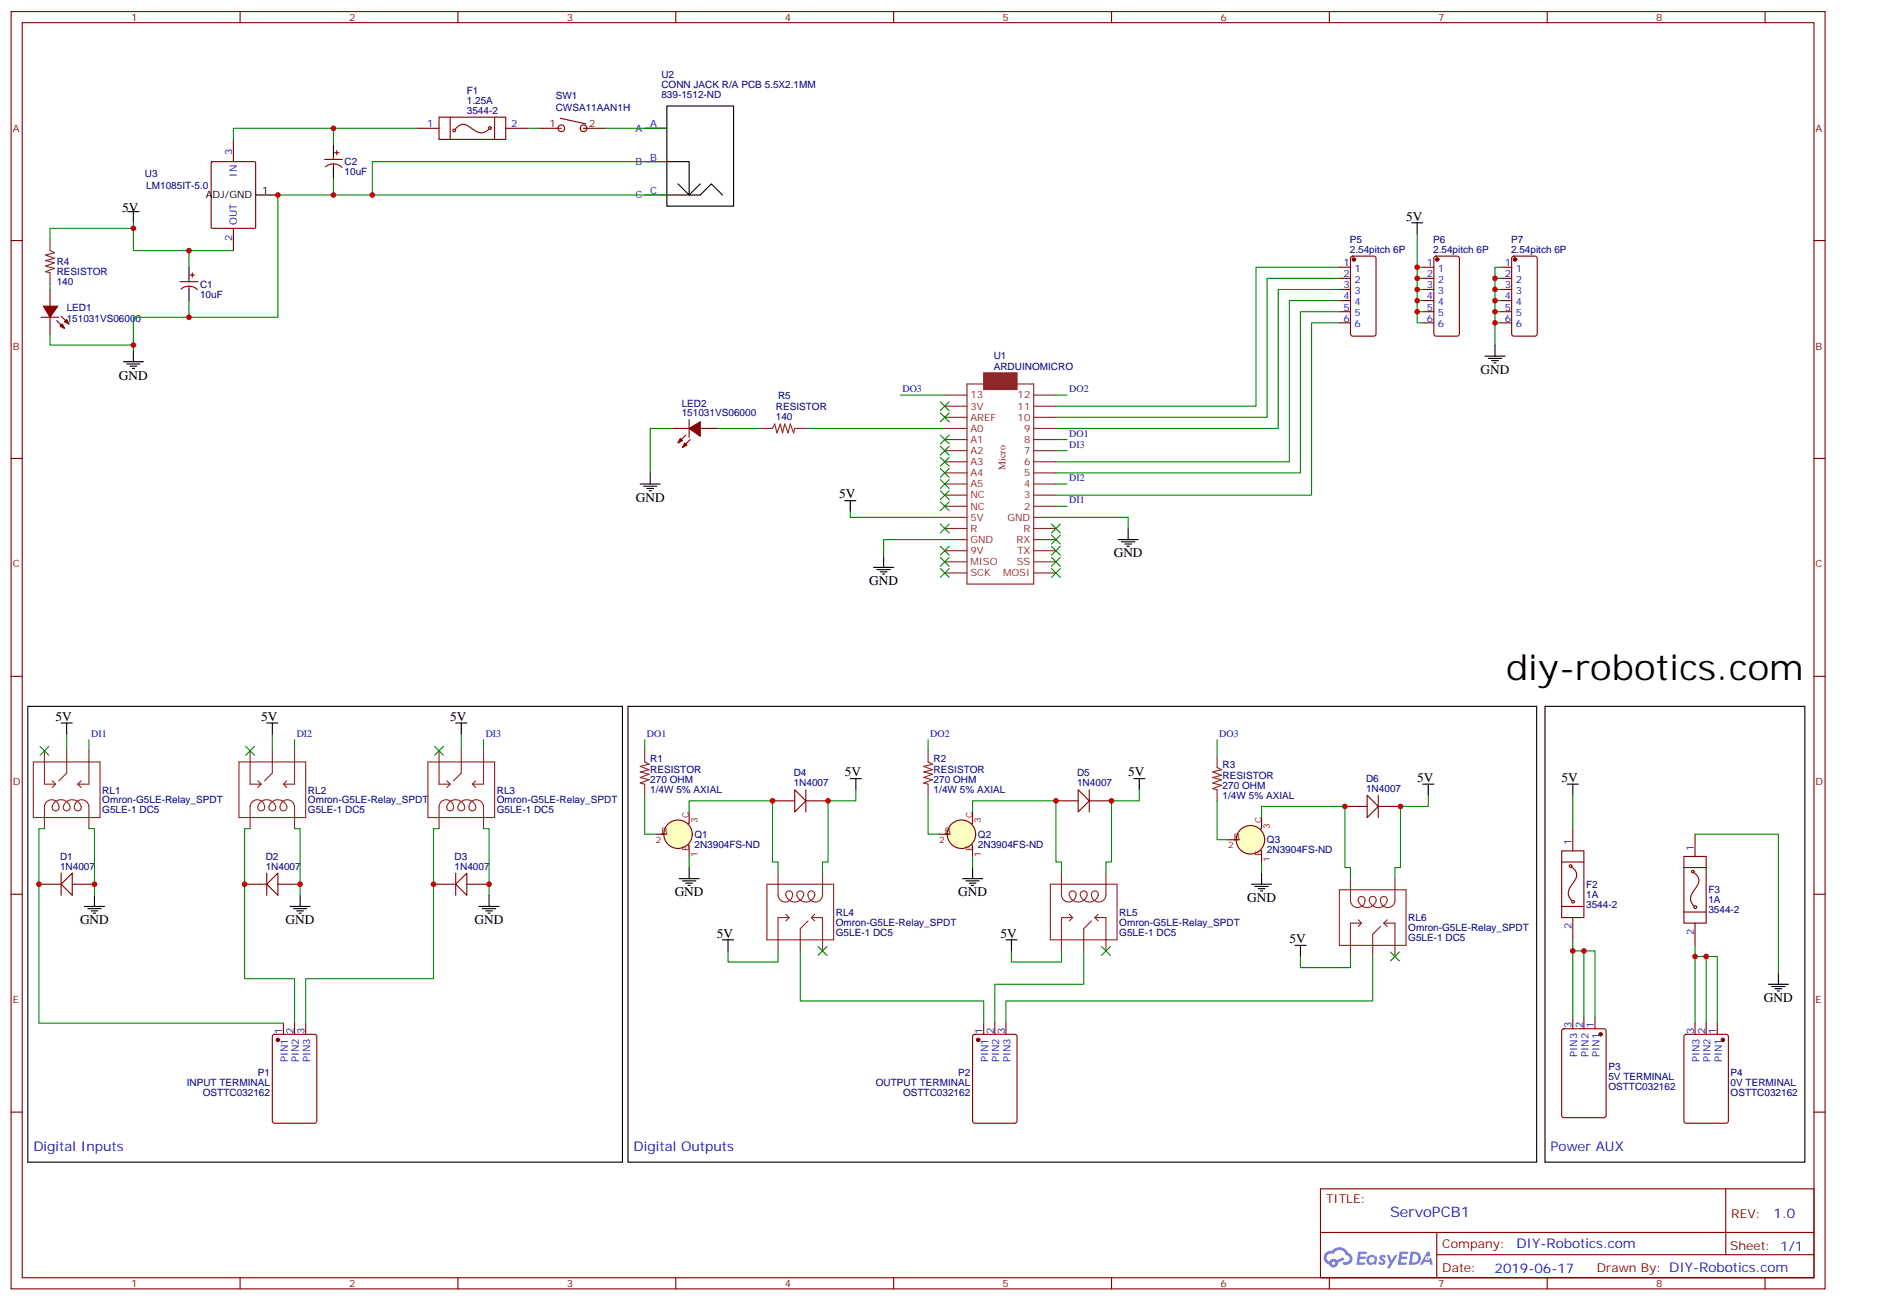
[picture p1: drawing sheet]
<svg xmlns="http://www.w3.org/2000/svg" width="600mm" height="413mm" viewBox="0 0 600 413" stroke-linecap="round" stroke-linejoin="round" font-family="sans-serif">
<path d="M8.8 224.2h188.8v144.6h-188.8zM199.3 224.2h288.4v144.6h-288.4zM490.4 224.2h82.4v144.6h-82.4z" fill="none" stroke="#000" stroke-width=".35"/>
<g fill="none" stroke="#870000" stroke-width=".35">
<path d="M3.5 3.7h575.8v405.3h-575.8zM7.1 7.2h568.6v398.3h-568.6zM76.2 3.7v3.5M145.3 3.7v3.5M214.5 3.7v3.5M283.6 3.7v3.5M352.8 3.7v3.5M421.9 3.7v3.5M491.1 3.7v3.5M560.2 3.7v3.5M3.5 76.3h3.6M575.7 76.3h3.6"/>
<path d="M3.5 145.5h3.6M575.7 145.5h3.6M3.5 214.6h3.6M575.7 214.6h3.6M3.5 283.8h3.6M575.7 283.8h3.6M3.5 352.9h3.6M575.7 352.9h3.6M419.1 377.3h156.6v28.2h-156.6zM547.7 377.3v20.9M419.1 391.1h156.5M456 398.2h119.6"/>
<path d="M456 391.1v14.1M76.2 405.5v3.5M145.3 405.5v3.5M214.5 405.5v3.5M283.6 405.5v3.5M352.8 405.5v3.5M421.9 405.5v3.5M491.1 405.5v3.5M560.2 405.5v3.5"/>
</g>
<g fill="#5487ff">
<path d="M438.1 398.4a1.22 1.22 0 0 1 1.7 .3l-.4 .6a.47 .47 0 0 0-.3-.4 .47 .47 0 0 0-.5 .2l.1 .2a1.14 1.14 0 0 1 .8 1.7 1.14 1.14 0 0 1-1.9 0l-.2-.2 .5-.5 .7 .4a.29 .29 0 0 0 .3-.2 .29 .29 0 0 0-.2-.4 1.04 1.04 0 0 1-.6-1.7z"/>
<path d="M431.1 397.2h2.3l.4 .2-.2 .5h-1.8l-.1 .9h1.5l.3 .4-.3 .3h-1.6l-.2 1.1 1.7 .1 .2 .3-.2 .3h-2.6z"/>
<path d="M444.2 397.2l2.7 .2-.1 .5h-1.8l-.2 .9h1.6l.3 .4-.4 .3h-1.6l-.1 1.1 1.7 .1 .2 .3-.2 .3h-2.7z"/>
<path d="M453 397.2h.7l.3 1.2-.6 .4a.69 .69 0 0 0-1 .2 .69 .69 0 0 0 .4 1 .69 .69 0 0 0 .9-.6l.5-.3 .6 2.2h-.8l-.3-.8h-1.7l-.5 .8h-.8z"/>
<path d="M440.2 398.3h.8l.6 1.8 1.1-1.8h.9l-2.6 4.2h-.8l.9-1.6z"/>
<path d="M447.8 397.2l-.6 4.1h1.3a2.11 2.11 0 0 0 2.5-2.1 2.11 2.11 0 0 0-2.5-2zM448.5 397.9a1.43 1.43 0 0 1 1.6 1.6 1.43 1.43 0 0 1-2 1.1z"/>
<path d="M434.1 398.8a1.54 1.54 0 0 0-.1 2.2 1.54 1.54 0 0 0 2.1 .1l.7 .2 .3-2.3-.6-.2a1.49 1.49 0 0 0-2.4 0zM434.3 399.8a.95 .95 0 0 1 1.9 0 .95 .95 0 0 1-1.9 0z"/>
<path d="M420.8 397.6a2.18 2.18 0 0 0 1.1 3.7 1.44 1.44 0 0 0 1.6 .9 1.44 1.44 0 0 0 1.2-1.5l2-1-.5-.7-1.9 .9a1.47 1.47 0 0 0-2.4 .5 1.39 1.39 0 0 1-.7-2 1.39 1.39 0 0 1 2-.4 2.12 2.12 0 0 1 2.2-1.3 2.12 2.12 0 0 1 1.9 1.7 1.14 1.14 0 0 1 1 1.4 1.14 1.14 0 0 1-1.6 .7 .43 .43 0 0 0-.5 .4 .43 .43 0 0 0 .4 .5 1.98 1.98 0 0 0 2.5-1.3 1.98 1.98 0 0 0-1.2-2.5 3.1 3.1 0 0 0-5.3-.7l-.9 .1zM422.7 400.9a.55 .55 0 0 1 1.1 0 .55 .55 0 0 1-1.1 0z"/>
<circle cx="453" cy="399.3" r=".26"/>
</g>
<path d="M312.2 118.3h10.6v5.3h-10.6z" fill="#8c2424" stroke="#8c2424" stroke-width=".35"/>
<g fill="none" stroke="#8c2424" stroke-width=".35">
<path d="M299.9 125.4h7M299.9 128.9h7M299.9 132.4h7M299.9 136h7M299.9 139.5h7M306.9 121.8h21.2v63.5h-21.2zM328.1 125.4h7M328.1 128.9h7M328.1 132.4h7M328.1 136h7M328.1 139.5h7M299.9 143h7"/>
<path d="M299.9 146.5h7M299.9 150.1h7M299.9 153.6h7M299.9 157.1h7M328.1 143h7M328.1 146.5h7M328.1 150.1h7M328.1 153.6h7M328.1 157.1h7M299.9 160.7h7M299.9 164.2h7M299.9 167.7h7"/>
<path d="M299.9 171.2h7M299.9 174.8h7M299.9 178.3h7M328.1 160.7h7M328.1 164.2h7M328.1 167.7h7M328.1 171.2h7M328.1 174.8h7M328.1 178.3h7M299.9 181.8h7M328.1 181.8h7M14.1 238.3v10.5h3.5"/>
<path d="M21.2 238.3v7l-2.5 2.5M28.2 238.3v10.5h-3.5M79.4 238.3v10.5h3.5M86.4 238.3v7l-2.4 2.5M93.5 238.3v10.5h-3.5M139.3 238.3v10.5h3.6M146.4 238.3v7l-2.5 2.5M153.5 238.3v10.5h-3.6M10.6 241.8h21.1v17.6h-21.1zM16.6 247.8l1 1M17.6 248.8l-1 1.1M24.7 248.8l1.1 1.1"/>
<path d="M25.8 247.8l-1.1 1M75.8 241.8h21.2v17.6h-21.2zM81.8 247.8l1.1 1M82.9 248.8l-1.1 1.1M90 248.8l1 1.1M91 247.8l-1 1M135.8 241.8h21.2v17.6h-21.2zM141.8 247.8l1.1 1M142.9 248.8l-1.1 1.1M149.9 248.8l1.1 1.1M151 247.8l-1.1 1M14.1 263v-7.1a2.29 2.29 0 0 1 2.8-2.1 2.29 2.29 0 0 1 1.6 3.1 1.14 1.14 0 0 1-1.6 .2 1.14 1.14 0 0 1-.1-1.7 2.86 2.86 0 0 1 3.1-1.6 2.86 2.86 0 0 1 2.3 2.7 1.13 1.13 0 0 1-1.6 .7 1.13 1.13 0 0 1-.3-1.8 2.87 2.87 0 0 1 3.2-1.6 2.87 2.87 0 0 1 2.3 2.7 1.18 1.18 0 0 1-1.8 .6 1.18 1.18 0 0 1-.3-1.7 2.3 2.3 0 0 1 2.5-1.6 2.3 2.3 0 0 1 2 2.1v7.1"/>
<path d="M79.4 263v-7.1a2.29 2.29 0 0 1 2.7-2.1 2.29 2.29 0 0 1 1.7 3.1 1.14 1.14 0 0 1-1.6 .2 1.14 1.14 0 0 1-.2-1.7 2.86 2.86 0 0 1 3.2-1.6 2.86 2.86 0 0 1 2.3 2.7 1.13 1.13 0 0 1-1.6 .7 1.13 1.13 0 0 1-.3-1.8 2.87 2.87 0 0 1 3.1-1.6 2.87 2.87 0 0 1 2.3 2.7 1.18 1.18 0 0 1-1.7 .6 1.18 1.18 0 0 1-.3-1.7 2.3 2.3 0 0 1 2.5-1.6 2.3 2.3 0 0 1 2 2.1v7.1M139.3 263v-7.1a2.29 2.29 0 0 1 2.8-2.1 2.29 2.29 0 0 1 1.7 3.1 1.14 1.14 0 0 1-1.6 .2 1.14 1.14 0 0 1-.2-1.7 2.86 2.86 0 0 1 3.2-1.6 2.86 2.86 0 0 1 2.3 2.7 1.13 1.13 0 0 1-1.7 .7 1.13 1.13 0 0 1-.3-1.8 2.87 2.87 0 0 1 3.2-1.6 2.87 2.87 0 0 1 2.3 2.7 1.18 1.18 0 0 1-1.7 .6 1.18 1.18 0 0 1-.3-1.7 2.3 2.3 0 0 1 2.4-1.6 2.3 2.3 0 0 1 2.1 2.1v7.1M246.9 277.1v7a2.28 2.28 0 0 0 2.8 2.1 2.28 2.28 0 0 0 1.7-3.1 1.1 1.1 0 0 0-1.4-.3 1.1 1.1 0 0 0-.6 1.3 2.86 2.86 0 0 0 3.1 2.1 2.86 2.86 0 0 0 2.5-2.8 1.1 1.1 0 0 0-1.3-.6 1.1 1.1 0 0 0-.8 1.3 2.86 2.86 0 0 0 3.2 2.2 2.86 2.86 0 0 0 2.5-2.9 1.19 1.19 0 0 0-1.8-.5 1.19 1.19 0 0 0-.2 1.8 2.3 2.3 0 0 0 2.5 1.5 2.3 2.3 0 0 0 2-2.1v-7M243.4 280.6h21.2v17.6h-21.2zM249.4 290.1l1.1 1.1M250.5 291.2h-3.6v10.6M250.5 291.2l-1.1 1M256.5 292.2l-2.5 2.5v7.1M257.5 291.2h3.6v10.6M257.5 291.2l1.1 1M258.6 290.1l-1.1 1.1"/>
</g>
<path d="M84.7 277.1v7" fill="none" stroke="#870000" stroke-width=".35"/>
<path d="M84.7 280.6l3.5-3.5v7z" fill="#fff" stroke="#870000" stroke-width=".35"/>
<path d="M19.4 277.1v7M77.6 280.6h7.1M88.2 280.6h7" fill="none" stroke="#870000" stroke-width=".35"/>
<path d="M19.4 280.6l3.5-3.5v7z" fill="#fff" stroke="#870000" stroke-width=".35"/>
<path d="M144.6 277.1v7M12.3 280.6h7.1M22.9 280.6h7.1" fill="none" stroke="#870000" stroke-width=".35"/>
<path d="M144.6 280.6l3.6-3.5v7z" fill="#fff" stroke="#870000" stroke-width=".35"/>
<path d="M255.8 250.6v7.1M137.6 280.6h7M148.2 280.6h7" fill="none" stroke="#870000" stroke-width=".35"/>
<path d="M252.2 250.6l3.6 3.5-3.6 3.6z" fill="#fff" stroke="#870000" stroke-width=".35"/>
<path d="M245.2 254.1h7M255.8 254.1h7M86.7 328.4l.4-.2h12.7l.7 .5v27l-.4 .7h-13l-.6-.4-.1-27.1zM90 324.7v3.5M93.5 324.7v3.5M97 324.7v3.5M308.9 328.4l.5-.2h12.7l.6 .5 .1 27-.5 .7h-12.9l-.7-.4v-27.1zM312.2 324.7v3.5M315.7 324.7v3.5M319.3 324.7v3.5" fill="none" stroke="#870000" stroke-width=".35"/>
<g fill="#870000" stroke="#870000" stroke-width=".35">
<circle cx="88.2" cy="330" r=".53"/>
<circle cx="310.4" cy="330" r=".53"/>
</g>
<path d="M209.9 264.7h5.3M215.2 266.5l3.5 1.8M215.2 261.2v7.1M218.7 261.2l-3.5 1.8" fill="none" stroke="#850000" stroke-width=".35"/>
<path d="M217.3 266.5l.7 1.4-1.4 .4z" fill="#850000" stroke="#850000" stroke-width=".35"/>
<circle cx="215.2" cy="264.7" r="4.5" fill="#ffffc2" stroke="#850000" stroke-width=".35"/>
<path d="M218.7 257.7v3.5M208.1 264.7h3.6M218.7 268.3v3.5" fill="none" stroke="#850000" stroke-width=".35"/>
<path d="M204.6 238.3v3.5l1.4 .7-2.8 .7 2.8 1.1-2.8 .7 2.8 .7-2.8 1 2.8 .7-2.8 1.1 1.4 .3v3.6M336.9 277.1v7a2.28 2.28 0 0 0 2.8 2.1 2.28 2.28 0 0 0 1.6-3.1 1.1 1.1 0 0 0-1.4-.3 1.1 1.1 0 0 0-.5 1.3 2.86 2.86 0 0 0 3.1 2.1 2.86 2.86 0 0 0 2.5-2.8 1.1 1.1 0 0 0-1.4-.6 1.1 1.1 0 0 0-.7 1.3 2.86 2.86 0 0 0 3.1 2.2 2.86 2.86 0 0 0 2.5-2.9 1.19 1.19 0 0 0-1.7-.5 1.19 1.19 0 0 0-.2 1.8 2.3 2.3 0 0 0 2.4 1.5 2.3 2.3 0 0 0 2-2.1v-7M333.4 280.6h21.1v17.6h-21.1zM339.4 290.1l1 1.1M340.4 291.2h-3.5v10.6M340.4 291.2l-1 1M346.4 292.2l-2.4 2.5v7.1M347.5 291.2h3.5v10.6M347.5 291.2l1 1M348.5 290.1l-1 1.1" fill="none" stroke="#8c2424" stroke-width=".35"/>
<path d="M345.7 250.6v7.1" fill="none" stroke="#870000" stroke-width=".35"/>
<path d="M342.2 250.6l3.5 3.5-3.5 3.6z" fill="#fff" stroke="#870000" stroke-width=".35"/>
<path d="M335.1 254.1h7.1M345.7 254.1h7.1" fill="none" stroke="#870000" stroke-width=".35"/>
<path d="M299.9 264.7h5.3M305.2 266.5l3.5 1.8M305.2 261.2v7.1M308.7 261.2l-3.5 1.8" fill="none" stroke="#850000" stroke-width=".35"/>
<path d="M307.3 266.5l.7 1.4-1.4 .4z" fill="#850000" stroke="#850000" stroke-width=".35"/>
<circle cx="305.2" cy="264.7" r="4.5" fill="#ffffc2" stroke="#850000" stroke-width=".35"/>
<path d="M308.7 257.7v3.5M298.1 264.7h3.5M308.7 268.3v3.5" fill="none" stroke="#850000" stroke-width=".35"/>
<path d="M294.6 238.3v3.5l1.4 .7-2.8 .7 2.8 1.1-2.8 .7 2.8 .7-2.8 1 2.8 .7-2.8 1.1 1.4 .3v3.6M428.6 278.8v7.1a2.28 2.28 0 0 0 2.8 2.1 2.28 2.28 0 0 0 1.6-3.1 1.1 1.1 0 0 0-1.3-.3 1.1 1.1 0 0 0-.6 1.3 2.86 2.86 0 0 0 3.1 2.1 2.86 2.86 0 0 0 2.5-2.8 1.1 1.1 0 0 0-1.4-.7 1.1 1.1 0 0 0-.7 1.4 2.86 2.86 0 0 0 3.1 2.1 2.86 2.86 0 0 0 2.5-2.8 1.19 1.19 0 0 0-1.7-.5 1.19 1.19 0 0 0-.2 1.8 2.3 2.3 0 0 0 2.5 1.5 2.3 2.3 0 0 0 1.9-2.1v-7.1M425.1 282.4h21.2v17.6h-21.2zM431.1 291.9l1.1 1M432.2 292.9h-3.6v10.6M432.2 292.9l-1.1 1.1M438.1 294l-2.4 2.5v7M439.2 292.9h3.5v10.6M439.2 292.9l1.1 1.1M440.3 291.9l-1.1 1" fill="none" stroke="#8c2424" stroke-width=".35"/>
<path d="M437.4 252.4v7" fill="none" stroke="#870000" stroke-width=".35"/>
<path d="M433.9 252.4l3.5 3.5-3.5 3.5z" fill="#fff" stroke="#870000" stroke-width=".35"/>
<path d="M426.9 255.9h7M437.4 255.9h7.1" fill="none" stroke="#870000" stroke-width=".35"/>
<path d="M391.6 266.5h5.3M396.9 268.3l3.5 1.7M396.9 263v7M400.4 263l-3.5 1.7" fill="none" stroke="#850000" stroke-width=".35"/>
<path d="M399 268.3l.7 1.4-1.4 .3z" fill="#850000" stroke="#850000" stroke-width=".35"/>
<circle cx="396.9" cy="266.5" r="4.5" fill="#ffffc2" stroke="#850000" stroke-width=".35"/>
<path d="M400.4 259.4v3.6M389.8 266.5h3.5M400.4 270v3.5" fill="none" stroke="#850000" stroke-width=".35"/>
<path d="M15.9 76v3.5l1.4 .7-2.8 .7 2.8 1.1-2.8 .7 2.8 .7-2.8 1.1 2.8 .7-2.8 1 1.4 .4v3.5M241.7 136h3.5l.7-1.5 .7 2.9 1-2.9 .8 2.9 .7-2.9 1 2.9 .7-2.9 1.1 2.9 .3-1.4h3.6M386.3 240v3.6l1.4 .7-2.8 .7 2.8 1-2.8 .7 2.8 .7-2.8 1.1 2.8 .7-2.8 1.1 1.4 .3v3.5" fill="none" stroke="#8c2424" stroke-width=".35"/>
<g fill="none" stroke="#870000" stroke-width=".35">
<path d="M139.3 37.2h21.2v7h-21.2zM142.9 37.2v7M157 37.2v7M177.8 37.5l8.1 1.8M67.1 51.5l.3-.2h13.4l.3 .2v20.6l-.2 .3-13.5 .1-.3-.2zM74.1 44.2v7.1M103 50.6h5.7M103.3 53a3.8 3.8 0 0 1 5.2 .1M105.8 49.5v1.1M105.8 52v1.1M106.2 48.5h1.4M106.9 47.8v1.4"/>
<path d="M132.3 40.7h7M144.5 41a3.1 3.1 0 0 1 5.1-.3l.7 .5a3.3 3.3 0 0 0 4.8-.1M160.5 40.7h7.1M171.1 40.7h7.1M185.2 40.7h7.1M204.6 40.7h7.1M204.6 51.3h7.1M74.1 72.5v7M204.6 61.9h7.1M15.9 91.9v5.3M57.1 89.4h5.7M57.4 91.8a3.8 3.8 0 0 1 5.3 .1"/>
<path d="M60 88.3v1.1M60 90.8v1.1M60.3 87.3h1.4M61 86.6v1.4M425.1 84.8h3.5M425.1 88.3h3.5M425.1 91.9h3.5M425.1 95.4h3.5M425.1 98.9h3.5M428.9 81.5l.4-.2h6.7l.7 .4v24.3l-.4 .6-7 .1-.6-.5-.1-24.2zM451.6 84.8h3.5M451.6 88.3h3.5"/>
<path d="M451.6 91.9h3.5M451.6 95.4h3.5M451.6 98.9h3.5M455.3 81.5l.5-.2h6.7l.6 .4 .1 24.3-.5 .6-6.9 .1-.7-.5v-24.2zM476.2 84.8h3.6M476.2 88.3h3.6M476.2 91.9h3.6M476.2 95.4h3.6M476.2 98.9h3.6M480 81.5l.5-.2h6.7l.6 .4 .1 24.3-.5 .6-6.9 .1-.7-.5v-24.2zM13.1 100.7h5.6M15.9 100.7v5.3"/>
<path d="M18 101.7l2.5 2.5M19.4 100.3l2.5 2.5M425.1 102.4h3.5M451.6 102.4h3.5M476.2 102.4h3.6M213.4 136h5.3M217.7 138.1l-2.5 2.4M218.7 133.1v5.7M219.1 139.5l-2.5 2.5M222.2 136h5.3M495.7 270h7v21.2h-7zM495.7 273.5h7"/>
<path d="M498.9 275.2a3.1 3.1 0 0 1 .3 5.1l-.5 .7a3.3 3.3 0 0 0 .1 4.7M499.2 263v7M534.5 271.8h7v21.1h-7zM534.5 275.3h7M537.7 276.9a3.1 3.1 0 0 1 .3 5.1l-.5 .7a3.3 3.3 0 0 0 .1 4.8M538 264.7v7.1M495.7 287.7h7M499.2 291.2v7M534.5 289.4h7M538 292.9v7.1M495.9 326.7l.5-.2h12.7l.6 .4 .1 27.1-.5 .6-12.9 .1-.7-.5v-27zM499.2 322.9v3.6"/>
<path d="M502.7 322.9v3.6M506.2 322.9v3.6M534.7 328.4l.5-.2h12.7l.6 .5 .1 27-.5 .7h-12.9l-.7-.4v-27.1zM538 324.7v3.5M541.5 324.7v3.5M545 324.7v3.5"/>
<circle cx="144.2" cy="41.4" r=".42"/>
<circle cx="155.4" cy="40.6" r=".44"/>
<circle cx="178.2" cy="40.7" r="1.06"/>
<circle cx="185.2" cy="40.7" r="1.06"/>
<circle cx="498.5" cy="274.8" r=".42"/>
<circle cx="537.3" cy="276.6" r=".42"/>
<circle cx="499.3" cy="286.1" r=".44"/>
<circle cx="538.1" cy="287.9" r=".44"/>
</g>
<g fill="#870000" stroke="#870000" stroke-width=".35">
<path d="M19.8 102.8l.7 1.4-1.5-.7z"/>
<path d="M21.2 101.4l.7 1.4-1.4-.7z"/>
<path d="M13.8 97.2h4.5l-2.4 3.5z"/>
<path d="M215.9 139.1l.7 .7-1.4 .7z"/>
<path d="M217.3 140.5l.7 .8-1.4 .7z"/>
<path d="M218.7 136l3.5-2.2v4.6z"/>
<circle cx="508" cy="328.2" r=".53"/>
<circle cx="546.8" cy="330" r=".53"/>
<circle cx="429.7" cy="82.3" r=".53"/>
<circle cx="456.1" cy="82.3" r=".53"/>
<circle cx="480.8" cy="82.3" r=".53"/>
</g>
<g fill="none" stroke="#000" stroke-width=".35">
<path d="M211.7 33.7h21.1v31.7h-21.1zM105.8 46v3.5M105.8 53.1v3.5M211.7 51.3h7v10.6l-3.5-3.6M222.2 58.3l-3.5 3.6M40.6 67.2h3.5M42.3 67.2v3.5M81.1 61.9h7.1M211.7 61.9h10.5l3.6-3.6 3.5 3.6M448 70.7h3.6M449.8 70.7v3.5M60 84.8v3.5"/>
<path d="M60 91.9v3.5M39.2 114.8h6.3M40.2 115.5h4.2M41.3 116.2h2.1M42 116.9h.7M42.3 111.3v3.5M471.3 113h6.4M472.4 113.7h4.2M473.4 114.4h2.1M474.1 115.1h.7M474.5 109.5v3.5M203.2 153.6h6.3"/>
<path d="M204.3 154.3h4.2M205.3 155h2.1M206 155.7h.7M206.4 150.1v3.5M268.1 158.9h3.5M269.9 158.9v3.5M280.5 176.5v3.6M354.9 171.2h6.3M356 171.9h4.2M357 172.6h2.1M357.7 173.4h.7M358.1 167.7v3.5"/>
<path d="M277.3 180.1h6.3M278.3 180.8h4.3M279.4 181.5h2.1M280.1 182.2h.7M19.4 229.4h3.5M21.2 229.4v3.6M84.7 229.4h3.5M86.4 229.4v3.6M144.6 229.4h3.6M146.4 229.4v3.6M269.9 247.1h3.5M271.6 247.1v3.5"/>
<path d="M359.8 247.1h3.6M361.6 247.1v3.5M451.6 248.8h3.5M453.3 248.8v3.6M497.4 248.8h3.5M499.2 248.8v3.6M215.5 278.8h6.4M216.6 279.5h4.2M218.7 275.3v3.5M305.5 278.8h6.4M306.6 279.5h4.2M308.7 275.3v3.5"/>
<path d="M400.4 277.1v3.5M26.8 287.7h6.4M27.9 288.4h4.2M28.9 289.1h2.1M29.6 289.8h.7M30 284.1v3.6M92.1 287.7h6.3M93.1 288.4h4.3M94.2 289.1h2.1M94.9 289.8h.7M95.2 284.1v3.6M152 287.7h6.4"/>
<path d="M153.1 288.4h4.2M154.2 289.1h2.1M154.9 289.8h.7M155.2 284.1v3.6M217.7 280.2h2.1M218.4 281h.7M229.3 298.2h3.5M231.1 298.2v3.6M307.6 280.2h2.1M308.3 281h.7M319.3 298.2h3.5M321 298.2v3.6"/>
<path d="M397.2 280.6h6.4M398.3 281.3h4.2M399.3 282h2.2M400 282.7h.8M411 300h3.5M412.7 300v3.5M561.3 312.3h6.3M562.3 313.1h4.3M563.4 313.8h2.1M564.1 314.5h.7M564.4 308.8v3.5"/>
</g>
<g fill="none" stroke="#008700" stroke-width=".35">
<path d="M105.8 40.7h-31.7v3.5M105.8 56.6v5.3h105.9M132.3 40.7h-26.5v5.3M167.6 40.7h3.5M192.3 40.7h19.4M211.7 51.3h-93.5v10.6M42.3 70.7v8.8h31.8M42.3 72.5h-26.4v3.5M60 79.5v5.3M105.8 61.9h-17.6v38.8h-45.9v8.8h-26.4v-3.5M449.8 74.2v28.2h1.8M15.9 90.1v1.8"/>
<path d="M60 95.4v5.3M425.1 98.9h-12.4v51.2h-77.6M425.1 95.4h-15.9v51.1h-74.1M425.1 91.9h-19.4v44.1h-70.6M425.1 88.3h-22.9v44.1h-67.1M425.1 84.8h-26.5v44.1h-63.5M449.8 98.9h1.8M449.8 95.4h1.8M449.8 91.9h1.8M449.8 88.3h1.8M449.8 84.8h1.8M474.5 98.9h1.7"/>
<path d="M474.5 95.4h1.7M474.5 91.9h1.7M474.5 88.3h1.7M476.2 84.8h-1.7v24.7M42.3 109.5v1.8M425.1 102.4h-8.8v54.7h-81.2M474.5 102.4h1.7M213.4 136h-7v14.1M227.5 136h14.2M255.8 136h44.1M285.8 125.4h14.1M335.1 125.4h3.6"/>
<path d="M335.1 139.5h3.6M335.1 153.6h3.6M335.1 143h3.6M269.9 162.4v1.8h30M299.9 171.2h-19.4v5.3M335.1 164.2h23v3.5M335.1 160.7h3.6M21.2 233v5.3M28.2 234.7v3.6M86.4 233v5.3M93.5 234.7v3.6M146.4 233v5.3"/>
<path d="M153.5 234.7v3.6M204.6 234.7v3.6M294.6 234.7v3.6M386.3 234.7v5.3M204.6 252.4v12.3h3.5M218.7 257.7v-3.6h26.5v19.4h1.7v3.6M271.6 250.6v3.5h-8.8v19.4h-1.7v3.6M294.6 252.4v12.3h3.5M308.7 257.7v-3.6h26.4v19.4h1.8v3.6M361.6 250.6v3.5h-8.8v19.4h-1.8v3.6M386.3 254.1v12.4h3.5M400.4 259.4v-3.5h26.5v19.4h1.7v3.5"/>
<path d="M453.3 252.4v3.5h-8.8v19.4h-1.8v3.5M499.2 252.4v10.6M14.1 263h-1.8v61.7h77.7M28.2 263h1.8v21.1M79.4 263h-1.8v47.6h15.9v14.1M93.5 263h1.7v21.1M139.3 263h-1.7v47.6h-40.6v14.1M153.5 263h1.7v21.1M218.7 271.8v3.5M308.7 271.8v3.5M400.4 273.5v3.6M538 264.7h26.4v44.1"/>
<path d="M499.2 298.2v3.6M231.1 301.8v3.5h15.8v-3.5M254 301.8v15.8h58.2v7.1M321 301.8v3.5h15.9v-3.5M344 301.8v10.5h-28.3v12.4M412.7 303.5v3.6h15.9v-3.6M435.7 303.5v14.1h-116.4v7.1M502.7 301.8v21.1M538 300v3.5M541.5 303.5v21.2M499.2 322.9v-21.1h7v21.1M538 324.7v-21.2h7v21.2"/>
</g>
<g fill="#c00">
<circle cx="77.6" cy="280.6" r=".88"/>
<circle cx="42.3" cy="72.5" r=".88"/>
<circle cx="60" cy="100.7" r=".88"/>
<circle cx="60" cy="79.5" r=".88"/>
<circle cx="474.5" cy="98.9" r=".88"/>
<circle cx="474.5" cy="91.9" r=".88"/>
<circle cx="449.8" cy="88.3" r=".88"/>
<circle cx="449.8" cy="95.4" r=".88"/>
<circle cx="118.2" cy="61.9" r=".88"/>
<circle cx="502.7" cy="301.8" r=".88"/>
<circle cx="499.2" cy="301.8" r=".88"/>
<circle cx="538" cy="303.5" r=".88"/>
<circle cx="541.5" cy="303.5" r=".88"/>
<circle cx="426.9" cy="255.9" r=".88"/>
<circle cx="444.5" cy="255.9" r=".88"/>
<circle cx="137.6" cy="280.6" r=".88"/>
<circle cx="95.3" cy="280.6" r=".88"/>
<circle cx="30" cy="280.6" r=".88"/>
<circle cx="155.2" cy="280.6" r=".88"/>
<circle cx="245.2" cy="254.1" r=".88"/>
<circle cx="262.8" cy="254.1" r=".88"/>
<circle cx="352.8" cy="254.1" r=".88"/>
<circle cx="335.1" cy="254.1" r=".88"/>
<circle cx="105.8" cy="40.7" r=".88"/>
<circle cx="105.8" cy="61.9" r=".88"/>
<circle cx="88.2" cy="61.9" r=".88"/>
<circle cx="449.8" cy="98.9" r=".88"/>
<circle cx="449.8" cy="91.9" r=".88"/>
<circle cx="449.8" cy="84.8" r=".88"/>
<circle cx="474.5" cy="88.3" r=".88"/>
<circle cx="474.5" cy="95.4" r=".88"/>
<circle cx="474.5" cy="102.4" r=".88"/>
<circle cx="42.3" cy="109.5" r=".88"/>
<circle cx="12.3" cy="280.6" r=".88"/>
</g>
<g fill="#c00" stroke="#008700" stroke-width=".35">
<path d="M259.6 300.4l2.9 2.8zM262.5 300.4l-2.9 2.8z"/>
<path d="M349.6 300.4l2.8 2.8zM352.4 300.4l-2.8 2.8z"/>
<path d="M441.3 302.1l2.8 2.8zM441.3 304.9l2.8-2.8z"/>
<path d="M78 236.9l2.8 2.8zM80.8 236.9l-2.8 2.8z"/>
<path d="M12.7 236.9l2.8 2.8zM15.5 236.9l-2.8 2.8z"/>
<path d="M137.9 236.9l2.9 2.8zM140.8 236.9l-2.9 2.8z"/>
<path d="M298.4 127.5l2.9 2.8zM301.3 127.5l-2.9 2.8z"/>
<path d="M298.4 131l2.9 2.8zM301.3 131l-2.9 2.8z"/>
<path d="M298.4 138.1l2.9 2.8zM301.3 138.1l-2.9 2.8z"/>
<path d="M298.4 141.6l2.9 2.8zM301.3 141.6l-2.9 2.8z"/>
<path d="M298.4 145.1l2.9 2.9zM301.3 145.1l-2.9 2.9z"/>
<path d="M298.4 148.7l2.9 2.8zM301.3 148.7l-2.9 2.8z"/>
<path d="M298.4 152.2l2.9 2.8zM301.3 152.2l-2.9 2.8z"/>
<path d="M298.4 155.7l2.9 2.8zM301.3 155.7l-2.9 2.8z"/>
<path d="M298.4 159.2l2.9 2.9zM301.3 159.2l-2.9 2.9z"/>
<path d="M333.7 166.3l2.8 2.8zM336.5 166.3l-2.8 2.8z"/>
<path d="M333.7 169.8l2.8 2.8zM336.5 169.8l-2.8 2.8z"/>
<path d="M333.7 173.4l2.8 2.8zM336.5 173.4l-2.8 2.8z"/>
<path d="M333.7 176.9l2.8 2.8zM336.5 176.9l-2.8 2.8z"/>
<path d="M333.7 180.4l2.8 2.8zM336.5 180.4l-2.8 2.8z"/>
<path d="M298.4 166.3l2.9 2.8zM301.3 166.3l-2.9 2.8z"/>
<path d="M298.4 173.4l2.9 2.8zM301.3 173.4l-2.9 2.8z"/>
<path d="M298.4 176.9l2.9 2.8zM301.3 176.9l-2.9 2.8z"/>
<path d="M298.4 180.4l2.9 2.8zM301.3 180.4l-2.9 2.8z"/>
</g>
<text font-size="11.3" x="478" y="215.9">diy-robotics.com</text>
<text font-size="4.6" fill="#00f" x="441.2" y="386.3">ServoPCB1</text>
<g font-size="4.2">
<text x="38.8" y="67.2">5V</text>
<text x="446.3" y="70">5V</text>
<text x="469.9" y="118.7">GND</text>
<text x="37.7" y="120.4">GND</text>
<text x="201.8" y="159.2">GND</text>
<text x="266.3" y="158.2">5V</text>
<text x="353.5" y="176.9">GND</text>
<text x="275.9" y="185.7">GND</text>
<text x="17.6" y="228.7">5V</text>
<text x="82.9" y="228.7">5V</text>
<text x="142.9" y="228.7">5V</text>
<text x="268.1" y="246.4">5V</text>
<text x="358.1" y="246.4">5V</text>
<text x="449.8" y="248.1">5V</text>
<text x="495.7" y="248.1">5V</text>
<text x="214.1" y="284.5">GND</text>
<text x="304.1" y="284.5">GND</text>
<text x="395.8" y="286.2">GND</text>
<text x="25.4" y="293.3">GND</text>
<text x="90.7" y="293.3">GND</text>
<text x="150.6" y="293.3">GND</text>
<text x="227.5" y="297.5">5V</text>
<text x="317.5" y="297.5">5V</text>
<text x="409.2" y="299.3">5V</text>
<text x="559.9" y="318">GND</text>
</g>
<g font-size="4.2" fill="#00f">
<text x="10.6" y="365.3">Digital Inputs</text>
<text x="201.1" y="365.3">Digital Outputs</text>
<text x="492.1" y="365.3">Power AUX</text>
<text x="562.9" y="386.5">1.0</text>
<text x="481.3" y="396.1">DIY-Robotics.com</text>
<text x="474.4" y="403.9">2019-06-17</text>
</g>
<g font-size="3.9" fill="#800">
<text x="420.9" y="381.8">TITLE:</text>
<text x="549.5" y="386.5">REV:</text>
<text x="457.8" y="396">Company:</text>
<text x="549.1" y="396.7">Sheet: 1/1</text>
<text x="457.8" y="403.7">Date:</text>
<text x="506.8" y="403.8">Drawn By: DIY-Robotics.com</text>
</g>
<g font-size="3.2" fill="#800">
<text x="41.6" y="6.7">1</text>
<text x="110.8" y="6.7">2</text>
<text x="179.9" y="6.7">3</text>
<text x="249.1" y="6.7">4</text>
<text x="318.2" y="6.7">5</text>
<text x="387.3" y="6.7">6</text>
<text x="456.5" y="6.7">7</text>
<text x="525.6" y="6.7">8</text>
<text x="4.1" y="41.8">A</text>
<text x="174.4" y="40.4">1</text>
<text x="187" y="40.4">2</text>
<text x="576.3" y="41.8">A</text>
<text x="4.1" y="110.9">B</text>
<text x="576.3" y="110.9">B</text>
<text x="4.1" y="180.1">C</text>
<text x="576.3" y="180.1">C</text>
<text x="4.1" y="249.2">D</text>
<text x="576.3" y="249.2">D</text>
<text x="4.1" y="318.3">E</text>
<text x="576.3" y="318.3">E</text>
<text x="41.6" y="408.5">1</text>
<text x="110.8" y="408.5">2</text>
<text x="179.9" y="408.5">3</text>
<text x="249.1" y="408.5">4</text>
<text x="318.2" y="408.5">5</text>
<text x="387.3" y="408.5">6</text>
<text x="456.5" y="408.5">7</text>
<text x="525.6" y="408.5">8</text>
</g>
<g font-size="3.2" fill="#000080">
<text x="148.2" y="29.9">F1</text>
<text x="209.9" y="27.8">CONN JACK R/A PCB 5.5X2.1MM</text>
<text x="209.9" y="24.6">U2</text>
<text x="148.2" y="33.1">1.25A</text>
<text x="176.4" y="35.2">CWSA11AAN1H</text>
<text x="176.4" y="31.3">SW1</text>
<text x="209.9" y="31">839-1512-ND</text>
<text x="148.2" y="36.3">3544-2</text>
<text x="109.4" y="52.5">C2</text>
<text x="46" y="56">U3</text>
<text x="46.4" y="59.9">LM1085IT-5.0</text>
<text x="109.4" y="55.6">10uF</text>
<text x="428.4" y="77.2">P5</text>
<text x="454.9" y="77.2">P6</text>
<text x="479.6" y="77.2">P7</text>
<text x="428.4" y="80.2">2.54pitch 6P</text>
<text x="454.9" y="80.2">2.54pitch 6P</text>
<text x="479.6" y="80.2">2.54pitch 6P</text>
<text x="18" y="87.3">RESISTOR</text>
<text x="18" y="84.2">R4</text>
<text x="18" y="90.5">140</text>
<text x="63.5" y="94.4">10uF</text>
<text x="63.5" y="91.3">C1</text>
<text x="21.2" y="98.7">LED1</text>
<text x="21.2" y="102.2">151031VS06000</text>
<text x="315.4" y="117.3">ARDUINOMICRO</text>
<text x="315.4" y="114.1">U1</text>
<text x="216.4" y="129.3">LED2</text>
<text x="246.2" y="130.2">RESISTOR</text>
<text x="246.9" y="126.6">R5</text>
<text x="216.4" y="132.1">151031VS06000</text>
<text x="246.2" y="133.3">140</text>
<text x="206.4" y="245.3">RESISTOR</text>
<text x="206.4" y="241.8">R1</text>
<text x="296.3" y="245.3">RESISTOR</text>
<text x="296.3" y="241.8">R2</text>
<text x="388.1" y="243.6">R3</text>
<text x="32.5" y="251.9">RL1</text>
<text x="97.7" y="251.9">RL2</text>
<text x="157.7" y="251.9">RL3</text>
<text x="206.4" y="248.5">270 OHM</text>
<text x="206.4" y="251.7">1/4W 5% AXIAL</text>
<text x="251.9" y="249.6">1N4007</text>
<text x="251.9" y="246.4">D4</text>
<text x="296.3" y="248.5">270 OHM</text>
<text x="296.3" y="251.7">1/4W 5% AXIAL</text>
<text x="341.9" y="249.6">1N4007</text>
<text x="341.9" y="246.4">D5</text>
<text x="388.1" y="247.1">RESISTOR</text>
<text x="388.1" y="250.3">270 OHM</text>
<text x="433.6" y="251.3">1N4007</text>
<text x="433.6" y="248.2">D6</text>
<text x="32.5" y="254.9">Omron-G5LE-Relay_SPDT</text>
<text x="97.7" y="254.9">Omron-G5LE-Relay_SPDT</text>
<text x="157.7" y="254.9">Omron-G5LE-Relay_SPDT</text>
<text x="388.1" y="253.4">1/4W 5% AXIAL</text>
<text x="32.5" y="258.1">G5LE-1 DC5</text>
<text x="97.7" y="258.1">G5LE-1 DC5</text>
<text x="157.7" y="258.1">G5LE-1 DC5</text>
<text x="220.4" y="269">2N3904FS-ND</text>
<text x="220.4" y="265.9">Q1</text>
<text x="310.4" y="269">2N3904FS-ND</text>
<text x="310.4" y="265.9">Q2</text>
<text x="402.1" y="267.6">Q3</text>
<text x="19.1" y="272.9">D1</text>
<text x="84.3" y="272.9">D2</text>
<text x="144.3" y="272.9">D3</text>
<text x="402.1" y="270.8">2N3904FS-ND</text>
<text x="19.1" y="276">1N4007</text>
<text x="84.3" y="276">1N4007</text>
<text x="144.3" y="276">1N4007</text>
<text x="503.4" y="281.7">F2</text>
<text x="503.4" y="284.9">1A</text>
<text x="542.2" y="286.7">1A</text>
<text x="542.2" y="283.5">F3</text>
<text x="265.3" y="293.7">Omron-G5LE-Relay_SPDT</text>
<text x="265.3" y="290.6">RL4</text>
<text x="355.2" y="293.7">Omron-G5LE-Relay_SPDT</text>
<text x="355.3" y="290.6">RL5</text>
<text x="447" y="292.4">RL6</text>
<text x="503.4" y="288.1">3544-2</text>
<text x="542.2" y="289.8">3544-2</text>
<text x="265.3" y="296.9">G5LE-1 DC5</text>
<text x="355.2" y="296.9">G5LE-1 DC5</text>
<text x="447" y="295.5">Omron-G5LE-Relay_SPDT</text>
<text x="447" y="298.6">G5LE-1 DC5</text>
<text x="81.8" y="341.4">P1</text>
<text x="304.1" y="341.4">P2</text>
<text x="510.5" y="339.7">P3</text>
<text x="549.3" y="341.4">P4</text>
<text x="59.3" y="344.5">INPUT TERMINAL</text>
<text x="64.4" y="347.7">OSTTC032162</text>
<text x="278" y="344.5">OUTPUT TERMINAL</text>
<text x="286.6" y="347.7">OSTTC032162</text>
<text x="510.5" y="342.7">5V TERMINAL</text>
<text x="510.5" y="345.9">OSTTC032162</text>
<text x="549.3" y="344.5">0V TERMINAL</text>
<text x="549.3" y="347.7">OSTTC032162</text>
</g>
<g font-size="3.2" fill="#00f">
<text x="135.6" y="40.4">1</text>
<text x="162.3" y="40.4">2</text>
<text x="201.7" y="41.8">A</text>
<text x="206.4" y="40.4">A</text>
<text x="73.7" y="49.2" transform="rotate(-90 73.7 49.2)">3</text>
<text x="201.7" y="52.4">B</text>
<text x="206.4" y="50.9">B</text>
<text x="75.1" y="56.1" transform="rotate(-90 75.1 56.1)">IN</text>
<text x="201.7" y="62.9">C</text>
<text x="206.4" y="61.5">C</text>
<text x="75.1" y="71.4" transform="rotate(-90 75.1 71.4)">OUT</text>
<text x="73.7" y="76.6" transform="rotate(-90 73.7 76.6)">2</text>
<text x="426.4" y="84.5">1</text>
<text x="426.4" y="88">2</text>
<text x="429.9" y="86.2">1</text>
<text x="429.9" y="89.7">2</text>
<text x="452.9" y="84.5">1</text>
<text x="452.9" y="88">2</text>
<text x="456.4" y="86.2">1</text>
<text x="456.4" y="89.7">2</text>
<text x="477.6" y="84.5">1</text>
<text x="477.6" y="88">2</text>
<text x="481.1" y="86.2">1</text>
<text x="481.1" y="89.7">2</text>
<text x="426.4" y="91.5">3</text>
<text x="426.4" y="95">4</text>
<text x="429.9" y="93.3">3</text>
<text x="452.9" y="91.5">3</text>
<text x="452.9" y="95">4</text>
<text x="456.4" y="93.3">3</text>
<text x="477.6" y="91.5">3</text>
<text x="477.6" y="95">4</text>
<text x="481.1" y="93.3">3</text>
<text x="426.4" y="98.6">5</text>
<text x="429.9" y="96.8">4</text>
<text x="429.9" y="100.3">5</text>
<text x="452.9" y="98.6">5</text>
<text x="456.4" y="96.8">4</text>
<text x="456.4" y="100.3">5</text>
<text x="477.6" y="98.6">5</text>
<text x="481.1" y="96.8">4</text>
<text x="481.1" y="100.3">5</text>
<text x="426.4" y="102.1">6</text>
<text x="429.9" y="103.9">6</text>
<text x="452.9" y="102.1">6</text>
<text x="456.4" y="103.9">6</text>
<text x="477.6" y="102.1">6</text>
<text x="481.1" y="103.9">6</text>
<text x="286.5" y="124.5">DO3</text>
<text x="339.4" y="124.5">DO2</text>
<text x="339.4" y="142.1">DI3</text>
<text x="339.4" y="138.6">DO1</text>
<text x="339.4" y="152.7">DI2</text>
<text x="339.4" y="159.8">DI1</text>
<text x="28.9" y="233.9">DI1</text>
<text x="94.2" y="233.9">DI2</text>
<text x="154.2" y="233.9">DI3</text>
<text x="205.3" y="233.9">DO1</text>
<text x="295.3" y="233.9">DO2</text>
<text x="387" y="233.9">DO3</text>
<text x="498.8" y="268.3" transform="rotate(-90 498.8 268.3)">1</text>
<text x="537.6" y="270" transform="rotate(-90 537.6 270)">1</text>
<text x="498.8" y="295" transform="rotate(-90 498.8 295)">2</text>
<text x="537.6" y="296.7" transform="rotate(-90 537.6 296.7)">2</text>
<text x="89.6" y="328" transform="rotate(-90 89.6 328)">1</text>
<text x="93.1" y="328" transform="rotate(-90 93.1 328)">2</text>
<text x="96.7" y="328" transform="rotate(-90 96.7 328)">3</text>
<text x="311.9" y="328" transform="rotate(-90 311.9 328)">1</text>
<text x="315.4" y="328" transform="rotate(-90 315.4 328)">2</text>
<text x="318.9" y="328" transform="rotate(-90 318.9 328)">3</text>
<text x="498.8" y="326.3" transform="rotate(-90 498.8 326.3)">3</text>
<text x="502.4" y="326.3" transform="rotate(-90 502.4 326.3)">2</text>
<text x="505.9" y="326.3" transform="rotate(-90 505.9 326.3)">1</text>
<text x="537.6" y="328" transform="rotate(-90 537.6 328)">3</text>
<text x="541.2" y="328" transform="rotate(-90 541.2 328)">2</text>
<text x="544.7" y="328" transform="rotate(-90 544.7 328)">1</text>
<text x="500.6" y="335.4" transform="rotate(-90 500.6 335.4)">PIN3</text>
<text x="504.1" y="335.4" transform="rotate(-90 504.1 335.4)">PIN2</text>
<text x="507.6" y="335.4" transform="rotate(-90 507.6 335.4)">PIN1</text>
<text x="91.4" y="337.2" transform="rotate(-90 91.4 337.2)">PIN1</text>
<text x="94.9" y="337.2" transform="rotate(-90 94.9 337.2)">PIN2</text>
<text x="98.4" y="337.2" transform="rotate(-90 98.4 337.2)">PIN3</text>
<text x="313.6" y="337.2" transform="rotate(-90 313.6 337.2)">PIN1</text>
<text x="317.1" y="337.2" transform="rotate(-90 317.1 337.2)">PIN2</text>
<text x="320.7" y="337.2" transform="rotate(-90 320.7 337.2)">PIN3</text>
<text x="539.4" y="337.2" transform="rotate(-90 539.4 337.2)">PIN3</text>
<text x="542.9" y="337.2" transform="rotate(-90 542.9 337.2)">PIN2</text>
<text x="546.5" y="337.2" transform="rotate(-90 546.5 337.2)">PIN1</text>
</g>
<g font-size="3.2">
<text x="65.3" y="62.9">ADJ/GND</text>
<text x="83.3" y="61.5">1</text>
</g>
<g font-size="3.2" fill="#8d2323">
<text x="308" y="130">3V</text>
<text x="308" y="126.4">13</text>
<text x="323" y="126.4">12</text>
<text x="323" y="130">11</text>
<text x="308" y="137">A0</text>
<text x="308" y="133.5">AREF</text>
<text x="323" y="133.5">10</text>
<text x="325" y="137">9</text>
<text x="308" y="140.5">A1</text>
<text x="325" y="140.5">8</text>
<text x="308" y="147.6">A3</text>
<text x="308" y="144.1">A2</text>
<text x="319.2" y="149.1" transform="rotate(-90 319.2 149.1)">Micro</text>
<text x="325" y="144.1">7</text>
<text x="325" y="147.6">6</text>
<text x="308" y="154.7">A5</text>
<text x="308" y="151.1">A4</text>
<text x="325" y="151.1">5</text>
<text x="325" y="154.7">4</text>
<text x="308" y="161.7">NC</text>
<text x="308" y="158.2">NC</text>
<text x="325" y="158.2">3</text>
<text x="325" y="161.7">2</text>
<text x="308" y="165.2">5V</text>
<text x="319.7" y="165.2">GND</text>
<text x="308" y="172.3">GND</text>
<text x="308" y="168.8">R</text>
<text x="322.6" y="172.3">RX</text>
<text x="324.8" y="168.8">R</text>
<text x="308" y="179.4">MISO</text>
<text x="308" y="175.8">9V</text>
<text x="322.7" y="179.4">SS</text>
<text x="322.9" y="175.8">TX</text>
<text x="308" y="182.9">SCK</text>
<text x="318.4" y="182.9">MOSI</text>
</g>
<g font-size="2.8" fill="#840000">
<text x="218.7" y="259.4" transform="rotate(-90 218.7 259.4)">C</text>
<text x="221.4" y="261.2" transform="rotate(-90 221.4 261.2)">3</text>
<text x="308.6" y="259.4" transform="rotate(-90 308.6 259.4)">C</text>
<text x="311.3" y="261.2" transform="rotate(-90 311.3 261.2)">3</text>
<text x="400.3" y="261.2" transform="rotate(-90 400.3 261.2)">C</text>
<text x="403" y="263" transform="rotate(-90 403 263)">3</text>
<text x="208.1" y="267.4">2</text>
<text x="209.9" y="264.7">B</text>
<text x="298.1" y="267.4">2</text>
<text x="299.9" y="264.7">B</text>
<text x="389.8" y="269.1">2</text>
<text x="391.6" y="266.4">B</text>
<text x="218.7" y="270" transform="rotate(-90 218.7 270)">E</text>
<text x="221.4" y="271.8" transform="rotate(-90 221.4 271.8)">1</text>
<text x="308.6" y="270" transform="rotate(-90 308.6 270)">E</text>
<text x="311.3" y="271.8" transform="rotate(-90 311.3 271.8)">1</text>
<text x="400.3" y="271.8" transform="rotate(-90 400.3 271.8)">E</text>
<text x="403" y="273.6" transform="rotate(-90 403 273.6)">1</text>
</g>
</svg>
